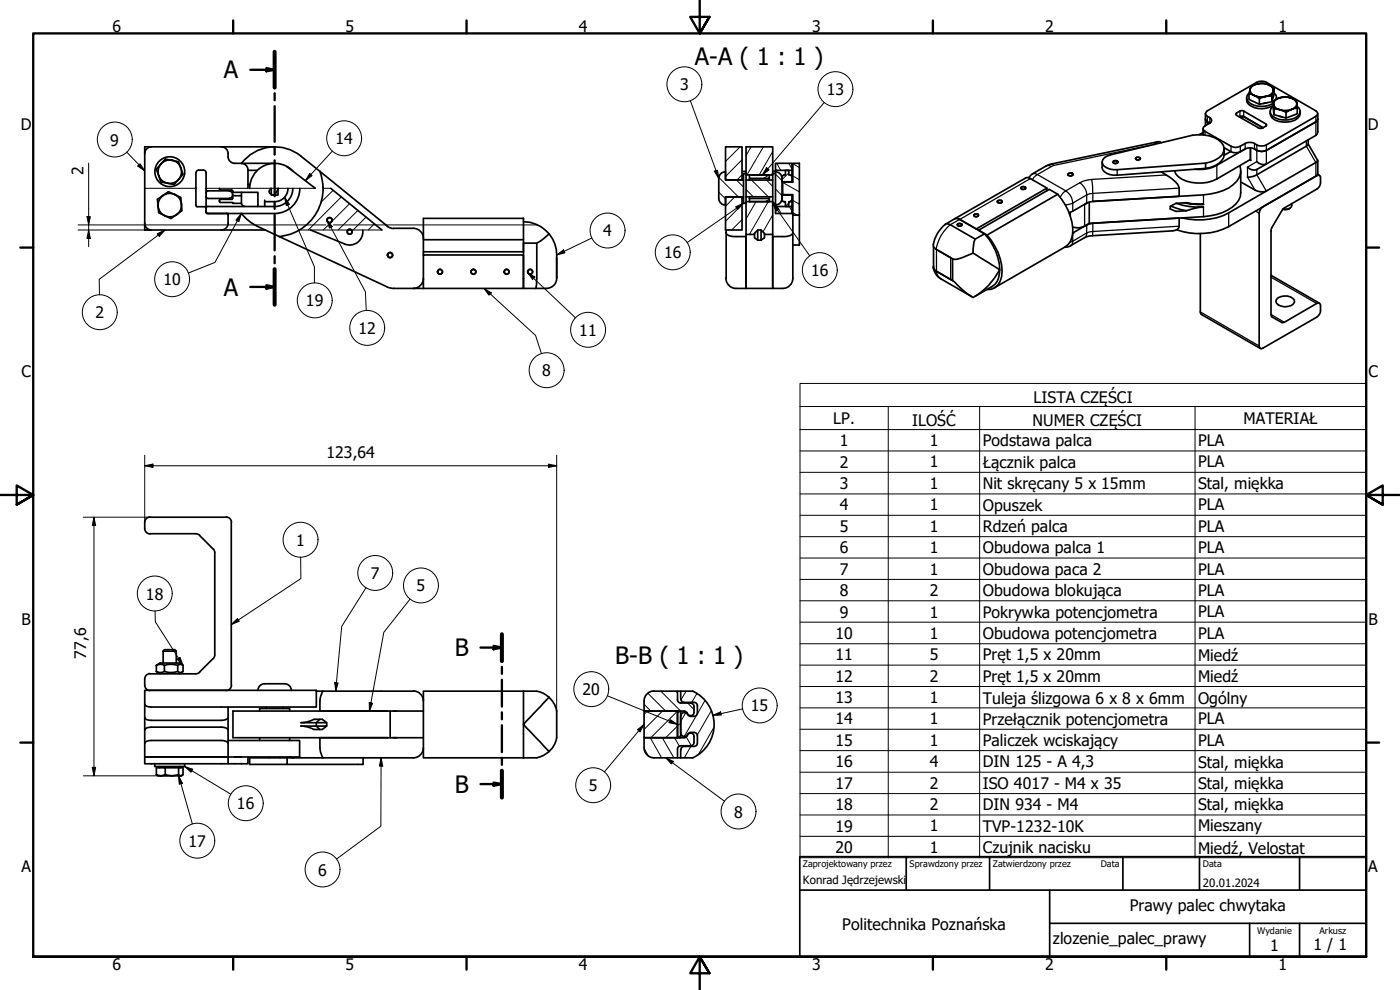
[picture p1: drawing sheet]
<svg xmlns="http://www.w3.org/2000/svg" width="420mm" height="297mm" viewBox="0 0 420 297" stroke-linecap="round" stroke-linejoin="round" font-family="sans-serif">
<!-- layer: Kreskowanie (ISO) -->
<g fill="none" stroke="#000" stroke-width=".3">
<path d="M83.1 56.5l.3 .4M99.9 57.1l-3.7 3.7M102.4 59.1l-9.9 9.9M215.7 57.6l2 2.1M215.8 53.3l5.8 5.7M220.5 59.1l-2.8 2.8M221 54l2.1 2.1M222.1 44.1l-4.4 4.3M222.7 52.4l-1.5 1.6M222.7 47.9l-5 5M223.9 56.9l2.2 2.1M225 59.5l-.1 .1"/>
<path d="M225.4 44.1l-1.5 2.6M225.6 54l5 5M229.1 44.1l-4.9 8.4M230.1 54l1.8 1.9M230.8 52.5l-1.7 1M230.9 59.8l-1.2 .7M231.9 45.5l-4.1 7M231.9 51.8l-.4 .7M232.7 56.7l2 2M232.7 52.2l2 2M233.1 49l1.2 2.1M234.9 58.4h.1"/>
<path d="M234.9 54.7l5 2.9M236.7 51.9l-2 2M236.7 49l1 1.7M237.7 59.9l-.7 .6M237.9 52.8l2 1.2M237.9 49.1l2 1.2M99 65.3l.4 .3M104.9 61.1l-7.9 7.9M105 68.8l-.2 .2M107.4 63.2l-5.9 5.8M109.9 65.1l-3.9 3.9M112.3 67.2l-1.8 1.8"/>
<path d="M222.7 65.9l-3.1 3.1M222.7 61.4l-5 5M226.9 60.5l-3 5.2M230.6 60.5l-5.7 9.8M231.9 64.5l-2.9 5.1M232.7 61.2l.3 .3M233.2 62l1.2 2.1M236.7 60.9l-1 1M236.9 62l.8 1.4M237.9 63.8l1.4 .8M237.9 60.1l2 1.2M193.3 211.3l2 2"/>
<path d="M194.3 213.3l-1 1.1M194.4 208l5.4 5.3M198.3 207.4l6 5.9-1 .7M198.8 213.3l-5.5 5.6M202.8 207.4l.5 .5M203.3 217.9l-3.5 3.4M203.3 213.3l-8 8M204.3 217.1l-1 .6M205.8 213.9l-1.5 2.6M205.9 207.4l-1.6 2.6M206.4 210.9l1.9 2M209.1 214.5l-3.7 6.5"/>
<path d="M209.2 208.1l-1.6 2.6M211.6 210.2l-2.4 4.2M213.5 213.2l-4.3 7.4M214.2 218.4l-4.6 8M193.4 224.6l1.2 2.2M195.1 221.3l3.5 6.1M198.8 221.3l3.4 6.1M202.4 221.3l1.5 2.6M204.3 220.7l-1 .6M205.9 221.1l1.6 2.6M207.3 224l-1.9 3.4"/>
</g>
<!-- layer: Linia przerwania (ISO) -->
<path d="M43.4 56.5h15.4M61.8 56.5h12.6M74.9 56.5h19.7M96.9 56.5h2.4M89.8 69h24.8" fill="none" stroke="#000" stroke-width=".3"/>
<!-- layer: Widoczne (ISO) -->
<g fill="none" stroke="#000" stroke-width=".51">
<path d="M361.1 38.6v1.8M361.1 39.7l-1.2 .7M361.8 35.7l.5 .9 .8 .3M361.8 34.1v3.6M361.9 33.6l15.3-8.9a3.4 3.4 0 0 1 2.8 0l14.9 8.6 .6 .8-.6 .8-14.9 8.6a3.4 3.4 0 0 1-3.5-.5 3.8 3.8 0 0 0-4.3 .9 2.75 2.75 0 0 1-2.8 0l-8.2-4.9v-.9l1.9-1.2 .6-.8-.6-.8-1.2-.8-.1-.4zM371.1 33.9l1.4-.7 .8 .1 6.6 3.9 .2 .4-1.6 .9-.7-.1-6.7-3.8-.2-.3zM372 35l.5-.2 .8 .2 5.7 3.3M374.1 29.3a2.13 2.13 0 0 0 1.4 2.6 6.7 6.7 0 0 0 6.6-.2M374.8 27.9a1.86 1.86 0 0 0 .7 3.3 7 7 0 0 0 6.6-.2M374.8 28.1v1.7l3.2 1.5M375.2 26.7a1.82 1.82 0 0 0 1.2 1.9l-1.6-.5zM375.5 25.8l1.9-.7a2.9 2.9 0 0 0-2.2 1.6z"/>
<path d="M376.4 28.6a5.2 5.2 0 0 0 3.4 .3l-1.8 .7zM377.4 25.1a4.7 4.7 0 0 1 3.5 .4 5.9 5.9 0 0 0-3.5-.4zM378 29.6v1.7l3.7-.8M379.8 28.9a2.68 2.68 0 0 0 2.3-1.5l-.4 1.4zM380.1 30.8l-.9 .2M380.9 25.5l1.5 1-.3 .9a1.72 1.72 0 0 0-1.2-1.9zM381.2 33.5a2.69 2.69 0 0 0 2.6 2.9 5.8 5.8 0 0 0 6.2-1.6l.2-1.3M382.1 30.4l1.6-1a1.93 1.93 0 0 0-1.5 1.9zM382.1 30.4l.2 4 3.7 1 3.3-1.3v-1.7M382.2 31.3a2.18 2.18 0 0 0 2 1.6l-1.9-.2zM382.3 32.7v1.7M382.4 27.9l.5 .6 .1 1.3"/>
<path d="M382.4 26.5v1.7l-.7 2.3v-1.7M383.1 29.3v.5M383.7 29.4a4.9 4.9 0 0 1 3.5-.1 6.1 6.1 0 0 0-3.5 .1zM384 34.9l.7 .2M384.2 32.9a6.1 6.1 0 0 0 3.5-.1l-1.7 .9zM386 33.7v1.7M387.2 29.3l1.9 .8 .1 .9a2.68 2.68 0 0 0-2-1.7zM389.2 31l.1 1.4-1.6 .4a1.99 1.99 0 0 0 1.5-1.8zM389.3 31.9a1.7 1.7 0 0 1 .3 2.8 6.5 6.5 0 0 1-7.8 .1 1.73 1.73 0 0 1 .3-2.9M395.5 35.7l-.6 .9-14.9 8.5a4.4 4.4 0 0 1-4.1-.7h-1.6l-.6 .3M395.5 34.1v5.5l-.6 1-14.9 8.6M45.4 44.1a2 2 0 0 0-2 2"/>
<path d="M47.2 59.8l3.3-2.3 1.9 .8 1.8 .9 .4 4-3.3 2.4-3.7-1.7zM47.6 52.7l-.7-1.9 2.7-3.1 4 .8 1.3 3.8-2.6 3.1-2-.4M47.6 52.7l.7 1.9 2 .4M47.6 52.7l1.1 1.5 1.6 .8M47.6 52.7a3.5 3.5 0 0 1 2.8-4.7 3.5 3.5 0 0 1 4.1 3.6 3.5 3.5 0 0 1-4.2 3.4M58.8 51.8v9.8M61 51h-1.3a.79 .79 0 0 0-.8 .8M61.1 51a.79 .79 0 0 1 .7 .8M61.8 58.9l.2 .5 .5 .1h6.3M61.8 51.8v11.8M65.8 56.7l.3 .2M65.8 56.5v.2"/>
<path d="M66.1 57h3.4M66.1 59.8h3.4M66.1 59.9l-.3 .3M66.5 44.1a2 2 0 0 1 2 2M68.5 46a2.27 2.27 0 0 0 2 3h11.9M68.8 57.3a.98 .98 0 0 1 1 1M68.8 57.3h-6.3l-.5 .1-.2 .5M69.5 57l.3 .3M69.8 58.5a.98 .98 0 0 1-1 1M69.8 59.5l-.3 .3M69.8 57.3v.4h7.6v4.3M69.8 58.3v.2"/>
<path d="M72.4 49a2 2 0 0 1 2 2v5.5M72.5 57.7v3.2a.98 .98 0 0 0 .9 1M72.5 58.7h-2.7v.8M72.5 49a12.5 12.5 0 0 1 17.8-2.2l5.7 4.6M74.4 51.1h2.8M74.4 55.4h.6M81.3 56.5l-.5 .8M81.4 56.5v2h2v-2M82.4 44.1h-39v24.9h36.2M83.6 56.5l-1.4 2-1.3-.6v-.7M86.2 50l8.4 6.5M86.4 56.5a4 4 0 0 1-3.9 4h-3.1"/>
<path d="M87.8 51.2a7.5 7.5 0 0 0-8.2-1.6 7.5 7.5 0 0 0-4.7 6.9M87.9 56.5a5.4 5.4 0 0 1-5.4 5.5h-20.1M90 56.5a7.5 7.5 0 0 1-7.6 7.6h-20.2l-.4-.5M96 51.4l.5 1.7 .5 3.4M96 51.4l20.3 16.5M97 56.5a14.5 14.5 0 0 1-8.6 13.3M99.3 56.5l15.3 12.5M215.7 53.5a2 2 0 0 1 2-2v2.5h5.4M215.7 53.5v6M217.7 44.1h5v9.9h-5zM217.7 59.1h5v9.9h-5zM222.7 54h.1"/>
<path d="M222.7 59v.1M222.7 51.4h1.2M223.1 59h-5.4v2.5a2 2 0 0 1-2-2M223.9 52.1h-.8v8.9h.8M223.9 54h8M223.9 59h8M223.9 52.5h8M224.9 59.5h6v1h-6zM224.9 52.5h6v1h-6zM224.9 53.5v.5M224.9 59v.5M230.9 53.5v.5"/>
<path d="M230.9 59v.5M231.9 52.1v-8h-8v16.9M231.9 51.4h.8M232.7 51.5a2 2 0 0 1 2 2M232.7 49h5v2.1h-5zM232.7 52.1h-.8v8.9h.8M232.7 51.1v10.9M234.7 59.5a2 2 0 0 1-2 2M234.7 53v1.5h3v-1.5M234.7 53.5v6M234.9 54.5v.2M235.2 52.5h.5v-1.4h1v1.4h.5"/>
<path d="M235.2 52.6l-.4 .4M237.2 52.6l.5 .4M237.7 51.1v1.9M237.7 58.4v.1M237.7 54.5h.2M237.9 49h2v15.6h-2v-6.2h-3v-3.7h3zM306.6 56.1h1.1l.1 .3a.92 .92 0 0 1-1.3 .2l-.1-.3zM309.9 52.2l-1.2 1.2M314.2 57.3v-.9l-5-2.8-1-.3-21.7 12.3M314.2 56.4l-21.2 12.3-5-2.9M317.4 58.3a17.2 17.2 0 0 1 4.5 11.5 5 5 0 0 1-2.2 4.3l-21.3 12.2M317.4 58.3l-2.5-1.5-21.2 12.3 2.5 1.4"/>
<path d="M317.4 58.3l-21.2 12.2M320.5 52.2a.97 .97 0 0 1 1.6 .1 .95 .95 0 0 1-1.6 .3zM320.5 52.4v.1M320.8 52l.5-.1 .7 .4a.91 .91 0 0 1-1.5 .2zM322 52.4v.1M330.8 48.6v1.7a3.1 3.1 0 0 0 3.3 2.3l27.7-2.1v-1.6l-26.5 2a3.7 3.7 0 0 1-4.5-2.3 2.74 2.74 0 0 1 2.4-2.1l24.7-5.9a10 10 0 0 1 8.6 2.1 2.92 2.92 0 0 1-.6 4.6l-2.5 1.3-1.6 .3M334.1 48.4l.9-.2 .4 .2 .1 .3a.8 .8 0 0 1-.8 .4 .8 .8 0 0 1-.6-.7zM334.1 48.5a.94 .94 0 0 1 1.4 .1l-.1 .3-.4 .2-.9-.3zM340.8 47.5a.94 .94 0 0 1 1.5 0 .86 .86 0 0 1-1.4 .2zM340.9 47.4a.86 .86 0 0 1 1.4 .2 .94 .94 0 0 1-1.5 .1zM347.5 42.5l-32.7 6.9-5 2.8M348.5 51.5a13.2 13.2 0 0 1 5.2 4.3l.2 .6v2.5l-25.9 1.5"/>
<path d="M348.5 42.8a1.25 1.25 0 0 0-2.1 .6M367.3 44.3a4.5 4.5 0 0 0 6.4 .4M367.4 44.8a4.7 4.7 0 0 1-4.1 5.4l-1.5 .3M369.4 45.5l-2.1 1.1M372.1 49.7a4.9 4.9 0 0 1-2.1 5.8 15.4 15.4 0 0 1-8.8 3l-33.2 1.9M372.4 54.6l4.2 2.4a4.1 4.1 0 0 0 3.4 .3M372.4 51.3v6.5a6 6 0 0 1-4 5.2 17.6 17.6 0 0 1-7.2 2l-34.3 2a5.4 5.4 0 0 1-5 1.1M373.7 44.7l-8.5 4.9a10.5 10.5 0 0 1-6.6 1.2M375.2 47.9l-10 5.8a11.5 11.5 0 0 1-11.6-.7l-.7-.8-.4-1M375.2 44.4l.1 3.7-.2-.1M377.2 48.5a2.59 2.59 0 0 0 2.8 .7M380 49.2l-2.8 1.6a2.46 2.46 0 0 1-2.8-.6"/>
<path d="M380 57.3l-11.3 6.6a20 20 0 0 1-13.9 1.5M392.6 43.2l-.6 .7-14.8 8.5-1.4 .6-1.4 .1M392.6 41.9v1.3l2.9 5-15.5 9.1M395.4 52.3l.6 .3M395.5 48.2v3.9l-.6 .8M43.4 67a2 2 0 0 0 2 2M58.8 61.6l.4 .4M59.2 62h2.2M61.4 62l.4 .4M61.8 63.5l.2 .4 .5 .2M62.5 61.9l-.5 .2-.2 .4M65.8 60.4l.3 .3"/>
<path d="M65.8 60.1v.3M66.1 60.8l6.4 .2M68 64l.5 .4M68.5 64.1v2.9M68.5 67a2 2 0 0 1-2 2M72.5 64a12.5 12.5 0 0 0 4.7 3.8M77.2 67.9l39.3 18.3 1.7 .3h8.9M79.4 60.1v1.9M88.3 69.8l-1.4 .5-3.1 .7M93.2 69l10.2 4.2M104.3 69.1l.6-.3 .7 .3M108.9 69.1a4 4 0 0 1-5.5 4.1"/>
<path d="M116.2 67.9l1.1 .6 .8 .1M118.1 68.5h6M124 68.5a3 3 0 0 1 3.1 3M127.1 65.5h30v10.1h-30zM127.1 75.6v.9M127.1 71.9h30M157.1 66.5a10.2 10.2 0 0 1 7.7 3.7M161.1 72.9l2-1.2 1.7-1.5a9.5 9.5 0 0 1 2.3 6.3v7.1a3 3 0 0 1-3.1 2.9h-6.9v-2.9M217.9 69.8l.2 .5 1.5 .6 4.3 .1v15.5a5.9 5.9 0 0 1-4.9-.6 3 3 0 0 1-1.1-2.4M217.9 69v14.6M223.9 61v9.3h2.5v-.3l1-1h1l1 1v.3h2.5v-9.3M223.9 70.3v16.2h8"/>
<path d="M223.9 60.5h8M226.4 70.3v1.1l1 .7M227.4 72.1h1M227.4 69v3.1M228.4 69v3.1M229.4 70.3v1.1l-1 .7M231.9 70.3v15.7M232.7 62h5v2.1h-5zM234.7 60.1v-1.6h3v1.6M234.8 60l.2 .4 .7 .1v1.5h1v-1.5l.7-.1 .3-.4M237.7 60.1v1.9M237.9 69.8a2.12 2.12 0 0 1-2.3 1.2h-3.7v15.5a5.9 5.9 0 0 0 4.9-.6 3 3 0 0 0 1.1-2.4"/>
<path d="M237.9 64.6v19M239.9 64.6v8.9h-2M280.2 74v6.6l.9 .8 4.2 2.5 .6 .1M281.1 74.9l4.2 2.4M285.9 77.6v6.6l-5-2.9a1.19 1.19 0 0 1-.7-1.6M286.5 65.6l.5-.1 1 .3M286.5 65.6l-2.8 1.7M287.3 67.4a.93 .93 0 0 1 1.4 0l-.5 .5h-.5zM288 65.8l7.5 4.4M292 75.9l8 5a20.5 20.5 0 0 1-8 8.4 26.7 26.7 0 0 1-5.7-4.9l-.4-.2M292 75.9a13.7 13.7 0 0 1-5.7 1.9l-.4-.2M292.2 64.5a.93 .93 0 0 1 1.5 .1l-.5 .4h-.5z"/>
<path d="M292.7 71.7l-7.5-4.3-.9-.2a2.53 2.53 0 0 0-1.9 1.4 7.3 7.3 0 0 0-2.2 5.6l.7 .6 5 2.8M292.7 71.7l-.4 .9-.3 3.3M295.5 70.2a15.1 15.1 0 0 1 4.2 13.3l-1.1 1.8-.8 .7-5.3 2.9M295.5 70.2l-2.8 1.5M296.2 70.5a16.3 16.3 0 0 1 4.4 12.5 4.2 4.2 0 0 1-4.4 3.9M299.3 60.4a.95 .95 0 0 1 1.5 .1 .91 .91 0 0 1-1.5 .2zM321.3 73.7l-1.6 .4M321.9 69.9l4.2-2.4 1.9-.5 25.9-1.6v2.5a1.57 1.57 0 0 1-2 1.4l-24.7 1.5-1.7 .5-4.2 2.4M326.1 60.9l-5.3 2.9M326.1 60.9l-.6 .4M326.9 60.6v6.4M328 60.4l-1.9 .5"/>
<path d="M353.1 61a21 21 0 0 0 8.1 1.2l-2.5 .3-2.6 .7-1.6-.3-3.1-1.1M355.3 60.8l1.9 .4 4 .1h-2.5l-2.6-.5-3.2 .2-1.7 .9v.8l1.7 .7 3.2-.2M360.2 70.1l.1 23.9 18 10.6M379 62a2.77 2.77 0 0 0-1.1 2l.1 40.3 .6 .3 .4-.2 16.2-9.2a3.1 3.1 0 0 0 .8-4.2h-.8l-10.2 5.8-3.5-2v-26l3.5-6.1 10.2-5.9a3.1 3.1 0 0 0 .8-4.2l-.8 .1-26.5 15.3a20.3 20.3 0 0 1-15.6 .9M387.1 62.5a2.36 2.36 0 0 1-2.2 .3M387.7 61.1a1.46 1.46 0 0 1-1.9 1.7l-.8-.1M127.1 83.5a3 3 0 0 1-3.1 3M157.1 83.6v-10.7h4v10.7l-.3 2.9M157.1 83.6v2.9h-30M157.1 83.6v-7.1h-30v10M280.1 80.3a4.7 4.7 0 0 0 2.3 3.4l9.3 5.3M381.4 82.6l14.6 8.4"/>
<path d="M383.5 89.4a3.7 3.7 0 0 1 4.9 .6 1.71 1.71 0 0 1-1.8 1.9 3.2 3.2 0 0 1-3.7-1.4l.1-.6zM43.4 158.6l.5 1.1 1.2 .5M45 155.2h22.8M45.1 155.1l-1.2 .5a3.1 3.1 0 0 0-.5 2.9M67.8 155.1l1.2 .5 .5 1.1M69.4 156.8v48.7M45 160.1h13.8l1.1 .5M59.9 160.6l4 4.1M64 164.7l.5 1.1v30.7l-.5 1.1M46.9 199.6a2.45 2.45 0 0 1 2.4 0M46.9 199.6v1.9M49 195.4l.3-.5h3.2l.4 .5"/>
<path d="M49 195.4h3.9M49 195.4v3.5M49.3 199.6a6.5 6.5 0 0 1 4 0 1.15 1.15 0 0 1 1.6 0v1.9a1.15 1.15 0 0 1-1.6 0 6.5 6.5 0 0 1-4 0 2.45 2.45 0 0 1-2.4 0M49.3 199.6v1.9M52.9 195.4v3.5M53.3 199.6v1.9M54.7 199.5l-.9-.6h-5.8l-1.1 .7M63.9 197.6l-4 4.1M43.4 219a1.88 1.88 0 0 1 2-.8h21a2.09 2.09 0 0 1 2.1 .8M43.4 215.3a1.88 1.88 0 0 0 2 .8h21a2.09 2.09 0 0 0 2.1-.8M43.4 203.8v1.7M43.4 211.3v15.8"/>
<path d="M43.4 205.6l.5 1.1 1.2 .5M45 207.1h-1.6v4.2M45.1 202.1l-1.2 .5-.5 1.1M45.4 207.1h49.5v5h-49.5a1.88 1.88 0 0 1-2-.8M46.9 201.5l1.1 .7M54.7 201.6l-.9 .6M59.9 201.7l-1.1 .5h-13.8M68.5 212.1v15h-2.1M69.5 205.6l-.5 1.1-1.2 .5-22.8-.1M77.9 213.3v-.7h9v.7M79.4 205.2a2 2 0 0 0-2 2M79.4 205.2h6"/>
<path d="M79.9 212.1v.5M84.9 212.1v.5M85.4 205.2a2 2 0 0 1 2 2M90.3 217.9h7.7l-1.3 1h-2.5a8.5 8.5 0 0 0-3.9-1zM90.3 216.8a8.5 8.5 0 0 0 3.9-1h2.5l1.3 1zM94.9 207.4h29.2M94.9 216.8v1.1M94.9 217.9l1 1M95.9 215.8l-1 1M96.9 207.4l-.5 1.1a9.6 9.6 0 0 0-.4 4.8h31.1M98 216.8v1.1M116.3 213.3h-46.4v8h46.4"/>
<path d="M117.1 213.3v8M118.1 213.3h1M124 207.3a3 3 0 0 1 3.1 3M157.1 207.4h4a6.9 6.9 0 0 1 3.7 1.8M157.1 207.4h-30v20h30M157.1 207.4v20M164.8 209.2a6.8 6.8 0 0 1 2.3 4.1l-.1 8.2a6.7 6.7 0 0 1-2.2 4M164.8 209.2l-7.7 8.1 7.7 8.2M193.3 213.3h10v8h-10zM193.3 210.4v2.9h12M196.3 207.4h7v2.6M196.3 207.3a3 3 0 0 0-3 3"/>
<path d="M203.3 213.3h1v8h-1zM203.3 207.4h1M203.3 209.9a.98 .98 0 0 0 1 1h3M204.3 209.7v-2.3h3.6a11 11 0 0 1 6.4 10 11 11 0 0 1-6.4 10h-3.6v-2.4M204.3 214.7v5.2M204.3 209.8a.98 .98 0 0 0 1 .9M204.3 220a.98 .98 0 0 0 1 1M205.3 210.7h3a.98 .98 0 0 1 1 1v2.3a.99 .99 0 0 1-1 .9 1.73 1.73 0 0 1-1.8-.3l-.1-.3M205.3 213.7h.2M205.3 213.8a.98 .98 0 0 0-1 1M205.3 213.3l.6 .2 .4 .5M205.5 213.8l.5 .2 .4 .4"/>
<path d="M207.3 211a.99 .99 0 0 1 1 .9v1.9a1.02 1.02 0 0 1-.9 .9 1.02 1.02 0 0 1-1.1-.6M43.4 223a1.88 1.88 0 0 1 2-.8h21a2.09 2.09 0 0 1 2.1 .8M43.4 227.1v2.1h25.1v-2.1h1.9M43.4 227.1h25.1M46.4 229.2v.8h9v-.8M46.9 232.5a2.96 2.96 0 0 0 2.7 0M46.9 232.5v-2.1h2.7v2.1M46.9 232.5l.5 .3 7.2-.2M47.9 230v.4M49.6 230.4h5.3v2.1a.86 .86 0 0 1-1.3 0 6.5 6.5 0 0 1-4 0M53.6 230.4v2.1M53.9 230v.4"/>
<path d="M68.5 222.2h21.4v4.9h-19.5M70.4 227.1h2.1M74.4 227.1v2.1h-5.9M77.9 221.3v.9M80.8 227.1v.3M84.1 227.1v.3M86.2 227.4h-11.3v1.9h11.3v-1.9h37.9M86.9 227.1l1.4 .3M86.9 221.3v.9M109 227.4v1.9h-22.8M116.3 221.3h-20.3a9.6 9.6 0 0 0 .4 4.9l.5 1.2M116.3 221.3h2.8"/>
<path d="M118.1 221.3h9M127.1 224.4a3 3 0 0 1-3.1 3M164.8 225.5a7.7 7.7 0 0 1-3.7 1.9h-4M203.3 227.4h1M205.3 221.3h-12a5.9 5.9 0 0 0 .7 4.9 3 3 0 0 0 2.3 1.2h7v-2.6M205.3 221h.2M205.3 224a.98 .98 0 0 0-1 .9M206.3 220.7l-.4 .5-.6 .1M206.3 220.6a1.02 1.02 0 0 1 1.1-.6 1.02 1.02 0 0 1 .9 1v1.8a.99 .99 0 0 1-1 1h-3a.98 .98 0 0 0-1 .9M206.4 220.4l-.4 .4-.5 .2M206.4 220.3a1.83 1.83 0 0 1 2.8 .1l.1 .3M209.3 223a.98 .98 0 0 1-1 1h-3"/>
<path d="M209.3 220.8v2.1"/>
<circle cx="51" cy="51.5" r="4.5"/>
<circle cx="51" cy="61.5" r="3.5"/>
<circle cx="98.9" cy="66.1" r=".73"/>
<circle cx="98.9" cy="66.1" r=".79"/>
<circle cx="104.9" cy="69.6" r=".73"/>
<circle cx="117.1" cy="76.5" r=".79"/>
<circle cx="117.1" cy="76.5" r=".73"/>
<circle cx="132" cy="81.6" r=".73"/>
<circle cx="142.1" cy="81.6" r=".73"/>
<circle cx="152.1" cy="81.6" r=".73"/>
<circle cx="159.1" cy="81.6" r=".73"/>
</g>
<g fill="none" stroke="#000" stroke-width=".38">
<path d="M361.6 39.4v1.1M362.3 34.9v2.4M363.1 35.3v1.6M371.1 33.9v.7M372.1 33.3v1.7M372.4 34.8v.5M372.9 34.8v.8M373.3 33.3v1.7M379.9 37.2v.6M394.9 34.9v5.7M309.2 53.6l-21.2 12.2a11.7 11.7 0 0 0-7.1 9M309.8 52.2l1-.1 .5 .3-1 .9-.5 .7"/>
<path d="M314 49.8l.5-.2 1 .4M315.6 49.2l.6 .4M316.2 49.6l-4.9 2.8 8.5 4.9M319.8 57.3a4.6 4.6 0 0 1 2.1 3.6M319.8 57.3l-.6 .4-1.1 1.5M324 54.8a4.6 4.6 0 0 1 2.1 3.7M324 54.8l1.1-.5 2.6-.5 .3 4.2-1.9 .5M324 54.8l-4.2 2.5M326.1 58.5l-4.2 2.4M326.1 58.5v2.4M335.3 50.9v1.7M345.4 43.5l-29.2 6.1"/>
<path d="M349.9 52.5l-22.2 1.3M353.9 56.4l-25.9 1.6v2.4M361.2 58.5v2.8M365.2 49.6v4.1M369.4 43.9v1.6M372.2 43.9v1.6M373.7 43v1.7M375.3 44.4v3.7M376.5 43v1.7M377.2 43.5v5l-2.8 1.7v2.9l2.2 3.9M377.2 50.8v1.6l2.8 4.9M380 43.5v5.7"/>
<path d="M392 42.3v1.6l2.9 4.9v4.1M281.1 74.9v6.5M285.3 77.3v6.6M321.2 63.7v1.2M321.9 60.9l-2.2 .6M321.9 72.4l-.2 1-.4 .3M321.9 60.9v2.5M321.9 69.9v2.5M321.9 72.4l-.8 .3M325.5 61.3v6.6M326.1 69.9l-.2 1.1-.4 .3M326.1 69.9l1.9-.4-.1 1.2"/>
<path d="M326.1 67.5v2.4M326.1 69.9l-4.2 2.5M328 67v2.5l25.9-1.6M361.2 62.2v2.8M368.7 63.9v4.1M376.8 63.3l1.1 .7M280.9 81.3l.3 1 1.2 1.4M360.2 93.6l17.7 10.2M381.4 94.3l4 2.4M381.4 83.2l13.8 7.8"/>
</g>
<circle cx="395.2" cy="52.7" r=".19" fill="#000"/>
<!-- layer: Widoczne (ISO) -->
<circle cx="321.9" cy="69.9" r=".25" fill="#000"/>
<!-- layer: Symbol (ISO) -->
<g fill="none" stroke="#000" stroke-width=".3">
<path d="M207.2 30.3l8.5 23.2M247.3 30.8l-18.5 21.7M38 45.6l5.4 5.7M41.3 49.8l.7-.7 1.4 2.2zM85.4 59.2l1.5 2.1-1 .4zM85.4 59.2l9 20.9v4.8M93 52.1l.7 .6-2.1 1.5zM99.7 45.4l-8.1 8.8M214.4 51.4l.9-.4 .4 2.5zM230.1 50.3l.7 .7-2 1.5zM47.2 70.2l2.3-1.2-1.7 1.9zM49.5 69l-19.7 14.8v4.6"/>
<path d="M72.5 64.1l-.8 2.4-.9-.5zM72.5 64.1l-8 14.6-7.9 3.2M98.1 66l1.7 2-.9 .4zM98.1 66l11.6 21.6 .2 5.5M167.1 76.5l2-1.5 .4 .9zM177.6 71.4l-10.5 5.1M220.8 62l2.3-1-1.7 1.9zM223.1 61l-16.9 11.8M231.9 61l1.8 1.8-.8 .6zM231.9 61l11.1 15.8M145.2 86.5l2.2 1.4-.7 .7zM145.2 86.5l15.5 14.1 1.8 5.5"/>
<path d="M158.4 81.8l2.1 1.3-.7 .8zM158.4 81.8l14.3 13.6M169.3 111.1a5.2 5.2 0 0 0-7.6-4.7 5.2 5.2 0 0 0-.7 8.9 5.2 5.2 0 0 0 8.2-3.4l.1-.8M240.1 122v-7h169.9v7M240.1 122h169.9v6.9M240.1 122v135.4h169.9v-128.5M240.1 128.9h169.9M240.1 135.3h169.9M266.6 122v135.4M294 122v135.4M358.6 122v135.4M240.1 141.7h169.9"/>
<path d="M240.1 148.2h169.9M240.1 154.6h169.9M90.2 167.2l.1 6.4-20.9 13.8M109.9 176.3l-7.3 11.6-1.8 19.5M123.1 179.8l-7.9 9.9-4.3 23.6M240.1 161h169.9M240.1 167.4h169.9M240.1 173.8h169.9M46.5 183.3l.1 3.2 8.3 13.1M53.1 197.8l.9-.6 .9 2.4zM69.4 187.4l1.8-1.8 .6 .8zM240.1 180.3h169.9"/>
<path d="M240.1 186.7h169.9M240.1 193.2h169.9M240.1 199.6h169.9M100.5 204.8l1 .1-.7 2.5zM110.8 210.8l1 .2-.9 2.3zM182.3 208.8l21 8.5M191.3 218.9l2-1.6-1.2 2.3zM193.3 217.3l-11.9 14.3M201.2 215.9l2.1 1.4-2.5-.5zM213.9 214.6l2.4-1 .2 1zM222.8 212.7l-8.9 1.9M240.1 206h169.9"/>
<path d="M240.1 212.4h169.9M240.1 218.8h169.9M53.6 232.8l1.1 2.2-.9 .3zM53.6 232.8l4.1 14.4M55.4 230l2.4 .8-.5 .9zM55.4 230l13.9 8.3M114.4 227.4l.5 2.5h-1zM114.4 227.4l-.1 20.5-13.3 9.8M199.8 227.4l2.3 1.1-.6 .7zM199.8 227.4l17.6 13M240.1 225.2h169.9M240.1 231.7h169.9"/>
<path d="M240.1 238.1h169.9M240.1 244.5h169.9M240.1 250.9h169.9"/>
<circle cx="205.4" cy="25.3" r="5.2"/>
<circle cx="250.7" cy="26.8" r="5.2"/>
<circle cx="34.4" cy="41.9" r="5.2"/>
<circle cx="103.3" cy="41.5" r="5.2"/>
<circle cx="182.3" cy="69.2" r="5.2"/>
<circle cx="201.9" cy="75.7" r="5.2"/>
<circle cx="29.9" cy="93.7" r="5.2"/>
<circle cx="51.7" cy="83.8" r="5.2"/>
<circle cx="94.5" cy="90.1" r="5.2"/>
<circle cx="110.2" cy="98.4" r="5.2"/>
<circle cx="176.5" cy="99" r="5.2"/>
<circle cx="246" cy="81" r="5.2"/>
<circle cx="46.4" cy="178.1" r="5.2"/>
<circle cx="90.2" cy="161.9" r="5.2"/>
<circle cx="112.6" cy="171.9" r="5.2"/>
<circle cx="126.3" cy="175.7" r="5.2"/>
<circle cx="177.5" cy="206.8" r="5.2"/>
<circle cx="228" cy="211.7" r="5.2"/>
<circle cx="178" cy="235.6" r="5.2"/>
<circle cx="59.2" cy="252.2" r="5.2"/>
<circle cx="73.8" cy="241" r="5.2"/>
<circle cx="221.6" cy="243.5" r="5.2"/>
<circle cx="96.8" cy="260.9" r="5.2"/>
</g>
<!-- layer: Linia przekroju (ISO) -->
<g fill="none" stroke="#000" stroke-width=".7">
<path d="M82.4 15.5v10.8M75.1 20.9h7.3M79.9 20.4l2.5 .5-2.5 .5zM82.4 28v2.1M82.4 31.9v10.6M82.4 44.3v2.1M82.4 48.1v10.8M82.4 60.6v2.1M82.4 64.4v10.7M82.4 76.9v2.1M75.1 86.1h7.3M79.9 85.6l2.5 .5-2.5 .5z"/>
<path d="M82.4 80.8v10.6M144.2 194.3h6.4M148.1 193.8l2.5 .5-2.5 .5zM150.6 190.3v8.1M150.6 200.1v2.1M150.6 203.9v8.1M150.6 213.7v2.1M150.6 217.6v8.1M144.2 235.3h6.4M148.1 234.8l2.5 .5-2.5 .5zM150.6 227.4v2.1M150.6 231.3v8"/>
</g>
<path d="M82.4 15.5v10.8M82.4 80.8v10.6M150.6 190.3v8.1M150.6 231.3v8" fill="none" stroke="#000" stroke-width="1.2"/>
<path d="M79.9 20.4l2.5 .5-2.5 .5zM79.9 85.6l2.5 .5-2.5 .5zM148.1 193.8l2.5 .5-2.5 .5zM148.1 234.8l2.5 .5-2.5 .5z" fill="#000"/>
<!-- layer: Obramowanie (ISO) -->
<g fill="none" stroke="#000" stroke-width=".7">
<path d="M70 6.1v3.9M140 6.1v3.9M210 0v10l-2.9-4.9h5.8l-2.9 4.9 2.9-4.9M280 6.1v3.9M350 6.1v3.9M6.1 74.3h3.9M410 74.3h3.9M0 148.5h10l-5-2.8v5.7l5-2.9-5 2.9M420 148.5h-10l5-2.8v5.7l-5-2.9 5 2.9M6.1 222.8h3.9M410 222.8h3.9M10 287.1v-277.1h400v277.1h-400h400"/>
<path d="M70 287.1v3.8M140 287.1v3.8M212.9 292l-2.9-4.9 2.9 4.9h-5.8l2.9-4.9v9.9M280 287.1v3.8M350 287.1v3.8"/>
</g>
<path d="M240 257h170v30.1h-170zM272 257v10.1M297 257v10.1M337 257v10.1M360 257v10.1M390 257v10.1M240 267.1h170M315 277h95M315 267.1v20M375 277v10.1M390 277v10.1" fill="none" stroke="#000" stroke-width=".51"/>
<!-- layer: Wymiar (ISO) -->
<g fill="none" stroke="#000" stroke-width=".3">
<path d="M26.6 48.9v25.1M23.4 69h22M23.4 67.5h74.4M26.1 65h1l-.5 2.5zM26.6 69l.5 2.6h-1zM100.1 67.5h61.2M43.4 139.7l2.5-.5v1.1zM43.4 139.7h123.7M43.4 136.6v20.2M164.6 139.2l2.5 .5-2.5 .6zM167.1 136.6v76.7M25 155.2h20"/>
<path d="M28.2 155.2l.5 2.5h-1zM28.2 155.2v77.6M25 232.8h25.3M27.7 230.2h1l-.5 2.6z"/>
</g>
<path d="M26.1 65h1l-.5 2.5zM26.6 69l.5 2.6h-1zM43.4 139.7l2.5-.5v1.1zM28.2 155.2l.5 2.5h-1zM164.6 139.2l2.5 .5-2.5 .6zM27.7 230.2h1l-.5 2.6z" fill="#000"/>
<!-- layer: Symbol (ISO) -->
<g fill="#000">
<path d="M41.3 49.8l.7-.7 1.4 2.2zM93 52.1l.7 .6-2.1 1.5zM214.4 51.4l.9-.4 .4 2.5zM230.1 50.3l.7 .7-2 1.5zM47.2 70.2l2.3-1.2-1.7 1.9zM72.5 64.1l-.8 2.4-.9-.5zM85.4 59.2l1.5 2.1-1 .4zM98.1 66l1.7 2-.9 .4zM167.1 76.5l2-1.5 .4 .9zM220.8 62l2.3-1-1.7 1.9zM231.9 61l1.8 1.8-.8 .6zM145.2 86.5l2.2 1.4-.7 .7z"/>
<path d="M158.4 81.8l2.1 1.3-.7 .8zM53.1 197.8l.9-.6 .9 2.4zM69.4 187.4l1.8-1.8 .6 .8zM100.5 204.8l1 .1-.7 2.5zM110.8 210.8l1 .2-.9 2.3zM191.3 218.9l2-1.6-1.2 2.3zM201.2 215.9l2.1 1.4-2.5-.5zM213.9 214.6l2.4-1 .2 1zM53.6 232.8l1.1 2.2-.9 .3zM55.4 230l2.4 .8-.5 .9zM114.4 227.4l.5 2.5h-1zM199.8 227.4l2.3 1.1-.6 .7z"/>
</g>
<g font-size="7.2">
<text x="67.2" y="23.5">A</text>
<text x="208.5" y="19.5">A-A ( 1 : 1 )</text>
<text x="67.2" y="88.7">A</text>
<text x="136.5" y="197">B</text>
<text x="184.6" y="199.4">B-B ( 1 : 1 )</text>
<text x="136.5" y="237.9">B</text>
</g>
<g font-size="4.8">
<text x="33.7" y="9.6">6</text>
<text x="103.7" y="9.6">5</text>
<text x="173.7" y="9.6">4</text>
<text x="243.7" y="9.6">3</text>
<text x="313.7" y="9.6">2</text>
<text x="383.7" y="9.6">1</text>
<text x="204.1" y="27.1">3</text>
<text x="248.1" y="28.6">13</text>
<text x="6.2" y="38.9">D</text>
<text x="410.5" y="38.9">D</text>
<text x="33.1" y="43.7">9</text>
<text x="100.6" y="43.2">14</text>
<text x="25.1" y="52.4" transform="rotate(-90 25.1 52.4)">2</text>
<text x="181" y="70.9">4</text>
<text x="199.3" y="77.5">16</text>
<text x="243.4" y="82.9">16</text>
<text x="49" y="85.6">10</text>
<text x="28.6" y="95.4">2</text>
<text x="91.8" y="91.9">19</text>
<text x="107.6" y="100.2">12</text>
<text x="173.9" y="100.7">11</text>
<text x="6.4" y="113.1">C</text>
<text x="162.8" y="112.9">8</text>
<text x="410.7" y="113.1">C</text>
<text x="310.2" y="121">LISTA CZĘŚCI</text>
<text x="250.1" y="127.2">LP.</text>
<text x="273.7" y="127.9">ILOŚĆ</text>
<text x="309.9" y="127.9">NUMER CZĘŚCI</text>
<text x="373.2" y="127.2">MATERIAŁ</text>
<text x="98" y="137.3">123,64</text>
<text x="252" y="133.8">1</text>
<text x="279" y="133.8">1</text>
<text x="295" y="133.9">Podstawa palca</text>
<text x="359.5" y="133.8">PLA</text>
<text x="252" y="140.3">2</text>
<text x="279" y="140.3">1</text>
<text x="295" y="140.4">Łącznik palca</text>
<text x="359.5" y="140.3">PLA</text>
<text x="252" y="146.7">3</text>
<text x="279" y="146.7">1</text>
<text x="295" y="146.8">Nit skręcany 5 x 15mm</text>
<text x="359.5" y="146.8">Stal, miękka</text>
<text x="252" y="153.1">4</text>
<text x="279" y="153.1">1</text>
<text x="295" y="153.2">Opuszek</text>
<text x="359.5" y="153.1">PLA</text>
<text x="252" y="159.6">5</text>
<text x="279" y="159.6">1</text>
<text x="295" y="159.8">Rdzeń palca</text>
<text x="359.5" y="159.6">PLA</text>
<text x="88.9" y="163.7">1</text>
<text x="252" y="166">6</text>
<text x="279" y="166">1</text>
<text x="295" y="166">Obudowa palca 1</text>
<text x="359.5" y="166">PLA</text>
<text x="111.3" y="173.7">7</text>
<text x="252" y="172.4">7</text>
<text x="279" y="172.4">1</text>
<text x="295" y="172.5">Obudowa paca 2</text>
<text x="359.5" y="172.4">PLA</text>
<text x="43.8" y="179.9">18</text>
<text x="125" y="177.4">5</text>
<text x="252" y="178.9">8</text>
<text x="279" y="178.9">2</text>
<text x="295" y="178.9">Obudowa blokująca</text>
<text x="359.5" y="178.8">PLA</text>
<text x="252" y="185.3">9</text>
<text x="279" y="185.3">1</text>
<text x="295" y="185.3">Pokrywka potencjometra</text>
<text x="359.5" y="185.2">PLA</text>
<text x="6.4" y="187.4">B</text>
<text x="250.7" y="191.7">10</text>
<text x="279" y="191.7">1</text>
<text x="295" y="191.8">Obudowa potencjometra</text>
<text x="359.5" y="191.7">PLA</text>
<text x="410.7" y="187.4">B</text>
<text x="25.8" y="197.6" transform="rotate(-90 25.8 197.6)">77,6</text>
<text x="250.7" y="198.1">11</text>
<text x="279" y="198.1">5</text>
<text x="295" y="198.1">Pręt 1,5 x 20mm</text>
<text x="359.5" y="198.3">Miedź</text>
<text x="174.8" y="208.6">20</text>
<text x="250.7" y="204.5">12</text>
<text x="279" y="204.5">2</text>
<text x="295" y="204.5">Pręt 1,5 x 20mm</text>
<text x="359.5" y="204.7">Miedź</text>
<text x="225.4" y="213.4">15</text>
<text x="250.7" y="211">13</text>
<text x="279" y="210.9">1</text>
<text x="295" y="211.2">Tuleja ślizgowa 6 x 8 x 6mm</text>
<text x="359.5" y="211.2">Ogólny</text>
<text x="250.7" y="217.3">14</text>
<text x="279" y="217.3">1</text>
<text x="295" y="217.4">Przełącznik potencjometra</text>
<text x="359.5" y="217.3">PLA</text>
<text x="250.7" y="223.8">15</text>
<text x="279" y="223.8">1</text>
<text x="295" y="223.9">Paliczek wciskający</text>
<text x="359.5" y="223.8">PLA</text>
<text x="250.7" y="230.2">16</text>
<text x="279" y="230.2">4</text>
<text x="295" y="230.2">DIN 125 - A 4,3</text>
<text x="359.5" y="230.3">Stal, miękka</text>
<text x="176.7" y="237.3">5</text>
<text x="250.7" y="236.7">17</text>
<text x="279" y="236.7">2</text>
<text x="295" y="236.7">ISO 4017 - M4 x 35</text>
<text x="359.5" y="236.7">Stal, miękka</text>
<text x="71.1" y="242.8">16</text>
<text x="220.3" y="245.3">8</text>
<text x="250.7" y="243.1">18</text>
<text x="279" y="243.1">2</text>
<text x="295" y="243.1">DIN 934 - M4</text>
<text x="359.5" y="243.1">Stal, miękka</text>
<text x="250.7" y="249.5">19</text>
<text x="279" y="249.5">1</text>
<text x="295" y="249.5">TVP-1232-10K</text>
<text x="359.5" y="249.5">Mieszany</text>
<text x="56.6" y="254">17</text>
<text x="250.7" y="256">20</text>
<text x="279" y="255.9">1</text>
<text x="295" y="256">Czujnik nacisku</text>
<text x="359.5" y="256.1">Miedź, Velostat</text>
<text x="6.4" y="261.7">A</text>
<text x="95.5" y="262.7">6</text>
<text x="410.7" y="261.7">A</text>
<text x="339.1" y="273.4">Prawy palec chwytaka</text>
<text x="252.8" y="279">Politechnika Poznańska</text>
<text x="316" y="283.4">zlozenie_palec_prawy</text>
<text x="381.2" y="285.3">1</text>
<text x="394.2" y="285">1 / 1</text>
<text x="33.7" y="290.9">6</text>
<text x="103.7" y="290.9">5</text>
<text x="173.7" y="290.9">4</text>
<text x="243.7" y="290.9">3</text>
<text x="313.7" y="290.9">2</text>
<text x="383.7" y="290.9">1</text>
</g>
<g font-size="3.4">
<text x="241" y="265.4">Konrad Jędrzejewski</text>
<text x="361" y="266">20.01.2024</text>
</g>
<g font-size="2.7">
<text x="241" y="260.1">Zaprojektowany przez</text>
<text x="273" y="260.1">Sprawdzony przez</text>
<text x="298" y="260.1">Zatwierdzony przez</text>
<text x="330.3" y="260">Data</text>
<text x="361" y="260">Data</text>
<text x="377.3" y="280.1">Wydanie</text>
<text x="396" y="280.1">Arkusz</text>
</g>
</svg>
